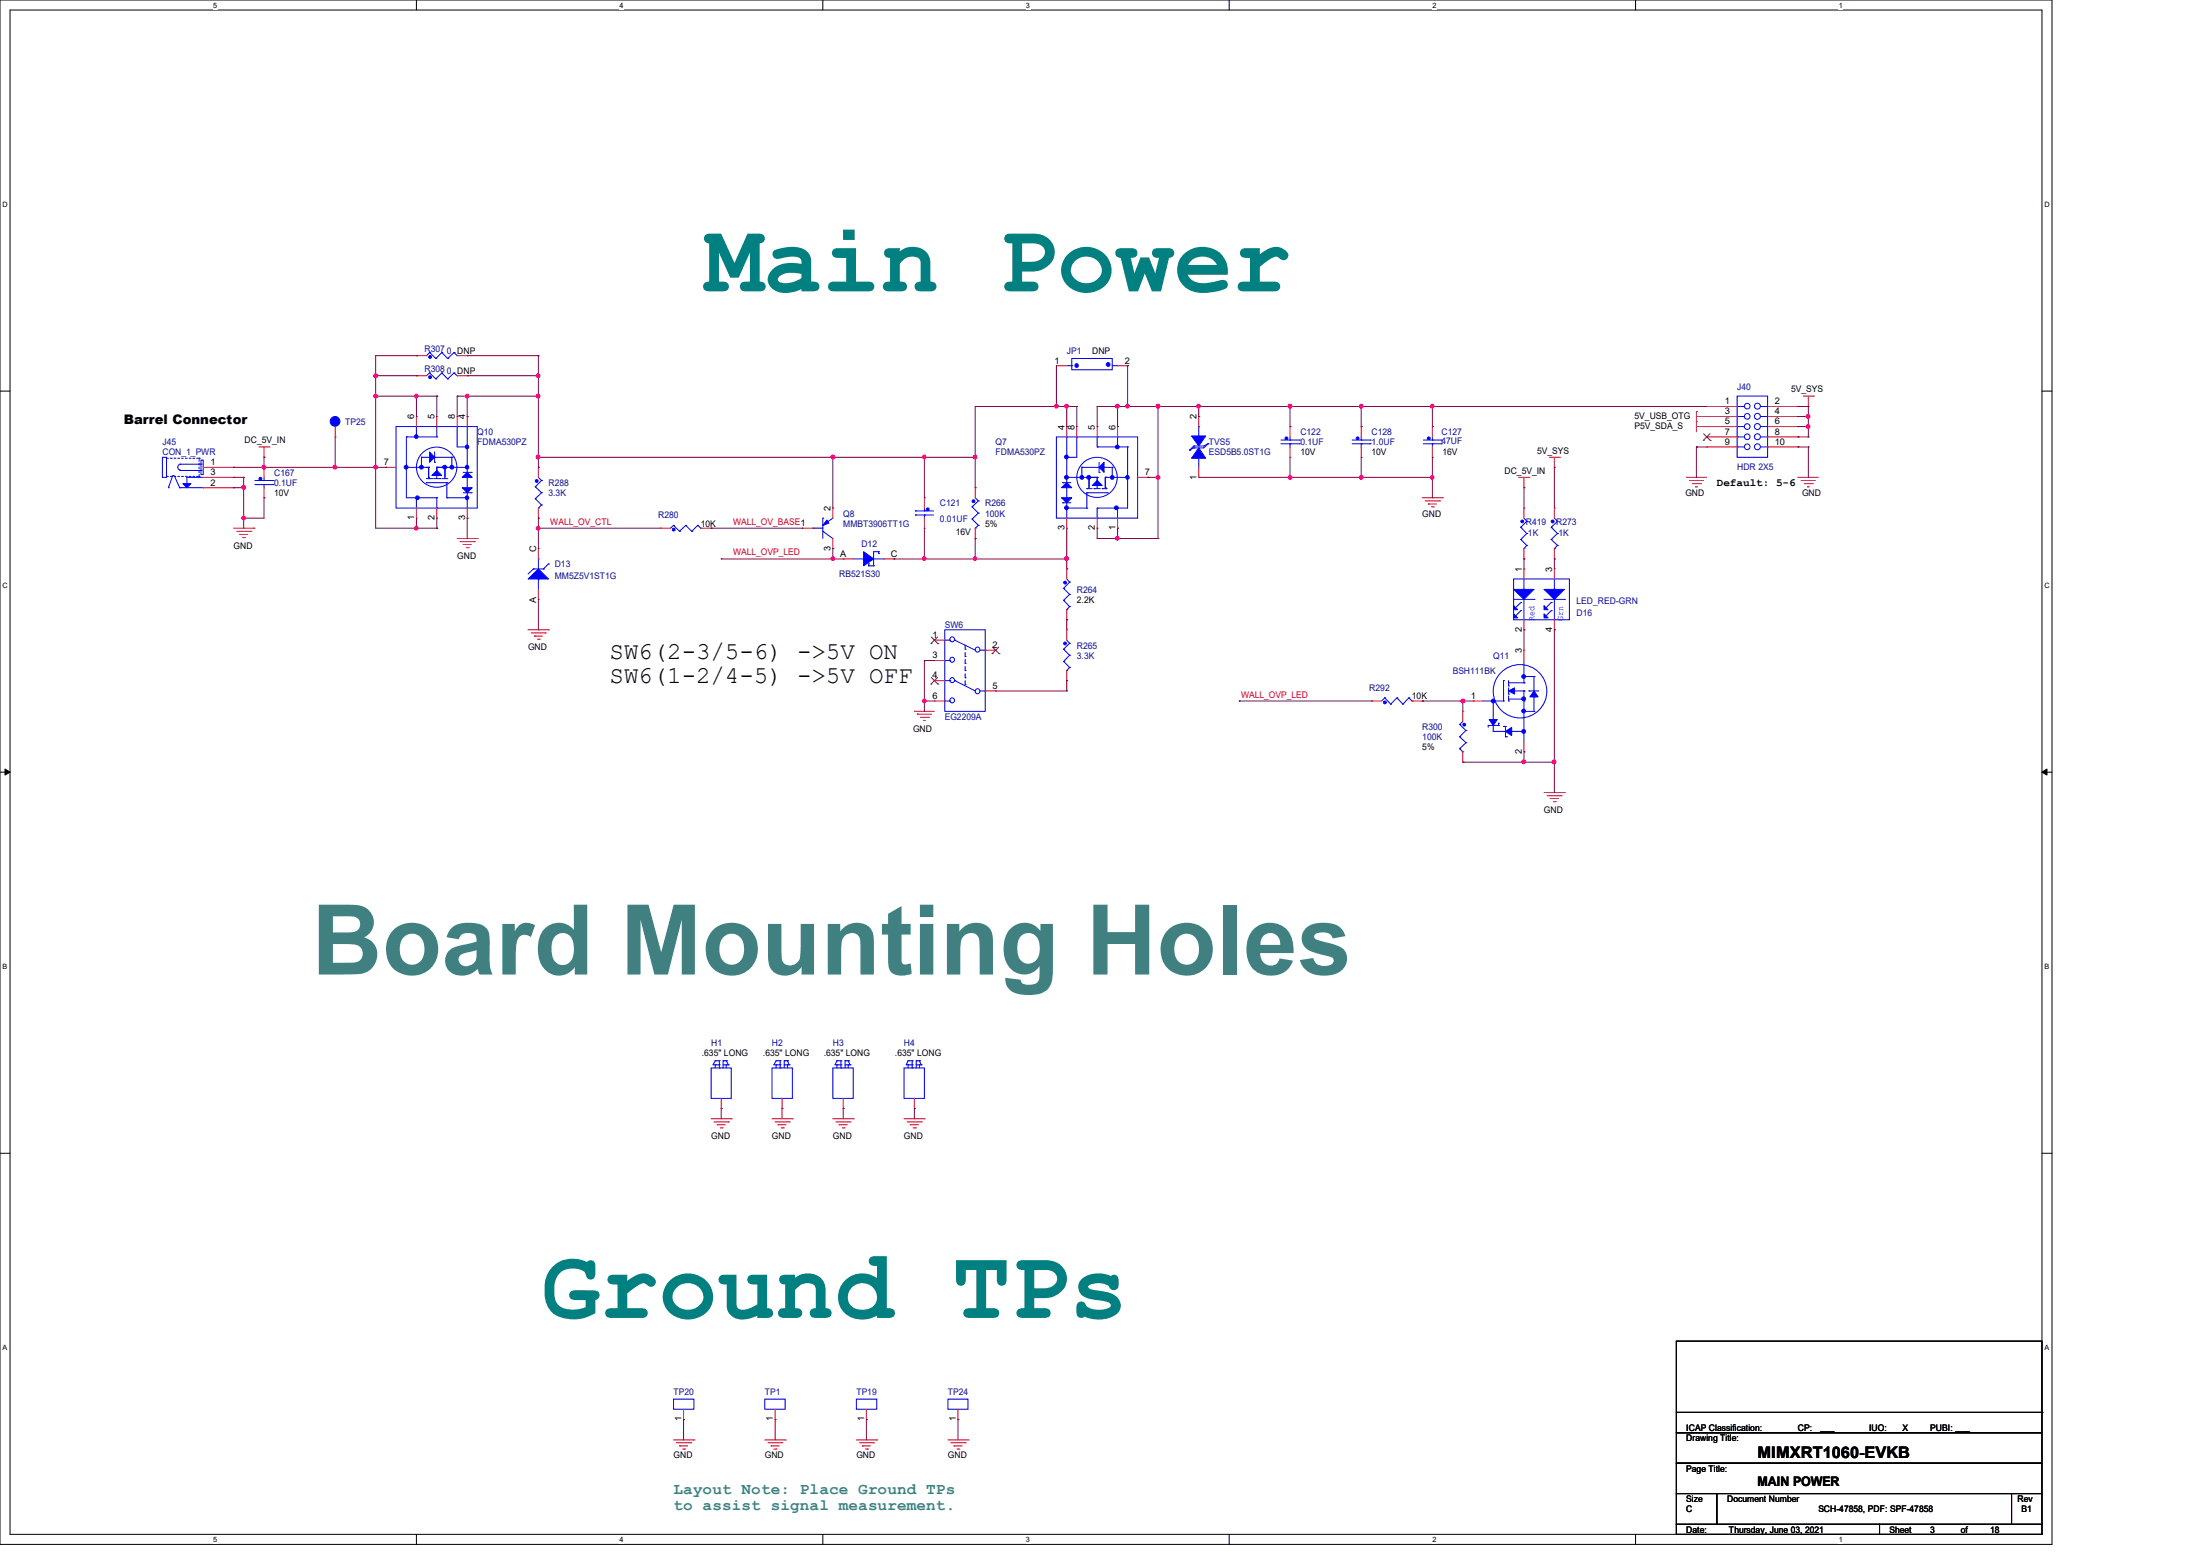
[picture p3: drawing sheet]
<svg xmlns="http://www.w3.org/2000/svg" width="297mm" height="210mm" viewBox="0 0 297 210" stroke-linecap="round" stroke-linejoin="round" font-family="sans-serif">
<path d="M0 0h277v208.4h-277zM1.4 1.4h274.3v205.7h-274.3z" fill="none" stroke="#000" stroke-width=".14"/>
<g fill="#fff">
<path d="M28.8 .1h.5v1.1h-.5z"/>
<path d="M28.8 207.2h.5v1.1h-.5z"/>
</g>
<path d="M56.2 0v1.4M56.2 207.1v1.3" fill="none" stroke="#000" stroke-width=".14"/>
<g fill="#fff">
<path d="M83.7 .1h.5v1.1h-.5z"/>
<path d="M83.7 207.2h.5v1.1h-.5z"/>
</g>
<path d="M111.1 0v1.4M111.1 207.1v1.3" fill="none" stroke="#000" stroke-width=".14"/>
<g fill="#fff">
<path d="M138.5 .1h.6v1.1h-.6z"/>
<path d="M138.5 207.2h.6v1.1h-.6z"/>
</g>
<path d="M165.9 0v1.4M165.9 207.1v1.3" fill="none" stroke="#000" stroke-width=".14"/>
<g fill="#fff">
<path d="M193.4 .1h.5v1.1h-.5z"/>
<path d="M193.4 207.2h.5v1.1h-.5z"/>
</g>
<path d="M220.8 0v1.4M220.8 207.1v1.3" fill="none" stroke="#000" stroke-width=".14"/>
<g fill="#fff">
<path d="M248.2 .1h.6v1.1h-.6z"/>
<path d="M248.2 207.2h.6v1.1h-.6z"/>
<path d="M.3 27.1h.8v1.1h-.8z"/>
<path d="M276 27.1h.7v1.1h-.7z"/>
<path d="M.3 78.5h.8v1.1h-.8z"/>
<path d="M276 78.5h.7v1.1h-.7z"/>
</g>
<path d="M0 52.8h1.4M275.7 52.8h1.3" fill="none" stroke="#000" stroke-width=".14"/>
<g fill="#fff">
<path d="M.3 129.9h.7v1.1h-.7z"/>
<path d="M276 129.9h.6v1.1h-.6z"/>
</g>
<path d="M0 104.2h1.4M275.7 104.2h1.3" fill="none" stroke="#000" stroke-width=".14"/>
<path d="M.7 103.8l.7 .4-.7 .4zM275.7 104.2l.7-.4v.8z" fill="#000" stroke="#000" stroke-width=".14"/>
<g fill="#fff">
<path d="M.3 181.4h.7v1.1h-.7z"/>
<path d="M276 181.4h.6v1.1h-.6z"/>
</g>
<path d="M0 155.7h1.4M275.7 155.7h1.3M226.3 193.4h49.4v4.1h-49.4zM226.3 197.5h49.4v4.1h-49.4zM226.3 181h49.4v12.4h-49.4zM226.3 190.6h49.4M275.7 190.6h.1M226.3 201.6h5.5v4.1h-5.5zM226.3 205.7h27.4v1.4h-27.4zM231.8 201.6h39.8v4.1h-39.8zM253.7 205.7h22v1.4h-22zM271.6 201.6h4.1v4.1h-4.1z" fill="none" stroke="#000" stroke-width=".14"/>
<g fill="none" stroke="#f00" stroke-width=".14">
<path d="M45.3 59h.1M45.3 57.6v1.4M56.2 50.7h.1M56.2 48h.1M56.2 56.2h.1M56.2 50.7h1.4M56.2 48h1.4M56.2 56.2v1.4M59 56.2h.1M59 56.2v1.4M61.7 56.2h.1M61.7 50.7h1.4"/>
<path d="M61.7 48h1.4M61.7 56.2v1.4M63.1 50.7h.1M63.1 48h.1M63.1 56.2h.1M63.1 56.2v1.4M142.6 49.4h.1M142.6 49.4h1.4M144 57.6h.1M144 57.6v1.4M145.4 57.6h.1M145.4 57.6v1.4"/>
<path d="M148.1 57.6h.1M148.1 57.6v1.4M150.9 57.6h.1M150.9 57.6v1.4M150.9 49.4h1.3M152.2 49.4h.1M161.8 56.2h.1M161.8 56.2v1.4M174.2 57.6h.1M174.2 57.6v1.4M183.8 57.6h.1M183.8 57.6v1.4"/>
<path d="M193.4 57.6h.1M193.4 57.6v1.4M229 55.5h.1M229 56.9h.1M229 56.2h5.5M229 55.5v2.8M229 57.6h5.5M230.4 56.2h.1M230.4 57.6h.1M230.4 54.9h.1M230.4 59h.1M230.4 54.9h4.1"/>
<path d="M230.4 59h4.1M238.6 56.2h4.1M238.6 57.6h4.1M238.6 54.9h4.1M238.6 59h4.1M242.7 54.9h.1M242.7 56.2h.1M242.7 57.6h.1M242.7 59h.1M243.5 53.5h1.3M244.1 54.9h.1M244.1 53.5v1.4"/>
<path d="M244.8 53.5h.1M27.4 64.4h4.1M27.4 63.1h4.1M27.4 65.8h4.1M31.5 65.8h.1M31.5 64.4h.1M31.5 63.1h.1M31.5 71.3h2.8M32 71.7h1.9M32.3 72.1h.1M32.3 72.1h1.1M32.8 72.6h.2"/>
<path d="M33 72.6h.1M33.9 71.7h.1M34.3 71.3h.1M35 60.3h1.3M35.6 61.7h.1M35.6 63.1h.1M35.6 67.2h.1M35.6 60.3v1.4M35.6 63.1v1.3M35.6 65.8v1.4M36.3 60.3h.1M52.1 63.1h.1"/>
<path d="M52.1 63.1h1.4M56.2 69.9h.1M56.2 68.6v1.3M59 69.9h.1M59 68.6v1.3M61.7 72.7h2.7M62.1 73.1h2M62.5 73.5h.1M62.5 73.5h1.1M62.9 73.9h.3M63.1 69.9h.1M63.1 68.6v1.3"/>
<path d="M63.2 73.9h.1M64.1 73.1h.1M64.4 72.7h.1M72.7 74h.1M72.7 63.1h.1M72.7 69.9h.1M72.7 63.1v1.3M72.7 68.6v1.3M72.7 74v1.4M72.7 79.5v1.4M89.2 71.3h.1M89.2 71.3h1.3"/>
<path d="M94.6 71.3h1.4M96 71.3h.1M108.3 71.3h.1M108.3 71.3h1.4M112.4 68.6h.1M112.4 74h.1M112.4 68.6v1.3M112.4 72.7v1.3M113.8 75.4h.1M113.8 75.4h1.4M119.3 75.4h1.4M120.7 75.4h.1"/>
<path d="M124.8 67.2h.1M124.8 71.3h.1M124.8 67.2v1.4M124.8 69.9v1.4M131.7 65.8h.1M131.7 72.7h.1M131.7 65.8v1.4M131.7 71.3v1.4M144 71.3h.1M144 76.8h.1M144 69.9v1.4M144 76.8v1.3"/>
<path d="M148.1 71.3h.1M148.1 69.9v1.4M150.9 71.3h.1M150.9 69.9v1.4M153.6 64.4h1.4M155 64.4h.1M161.8 64.4h.1M161.8 63.1v1.3M174.2 61.7h.1M174.2 60.3v1.4M183.8 61.7h.1M183.8 60.3v1.4"/>
<path d="M192 67.2h2.7M192.4 67.6h2M192.8 68h.1M192.8 68h1.1M193.3 68.4h.2M193.4 61.7h.1M193.4 60.3v1.4M193.5 68.4h.1M194.4 67.6h.1M194.7 67.2h.1M205 64.4h1.4M205.7 65.8h.1"/>
<path d="M205.7 68.6h.1M205.7 75.4h.1M205.7 76.8h.1M205.7 64.4v1.4M205.7 68.6v1.3M205.7 74v1.4M205.7 76.8v1.3M206.4 64.4h.1M209.2 61.7h1.3M209.8 63.1h.1M209.8 68.6h.1M209.8 75.4h.1"/>
<path d="M209.8 76.8h.1M209.8 61.7v1.4M209.8 68.6v1.3M209.8 74v1.4M209.8 76.8v1.3M210.5 61.7h.1M227.7 64.4h.1M227.7 64.4h2.7M228.1 64.9h.1M228.1 64.9h1.9M228.5 65.3h1.1M228.9 65.7h.1"/>
<path d="M228.9 65.7h.3M229.6 65.3h.1M230.4 60.3h.1M230.4 60.3h4.1M238.6 60.3h4.1M242.7 64.4h.1M242.7 60.3h.1M242.7 64.4h2.8M243.2 64.9h.1M243.2 64.9h1.9M243.6 65.3h1.1M244 65.7h.1"/>
<path d="M244 65.7h.3M244.7 65.3h.1M71.3 85h2.7M71.7 85.4h1.9M72.1 85.9h.1M72.1 85.9h1.1M72.6 86.3h.2M72.7 80.9h.1M72.8 86.3h.1M73.6 85.4h.1M74 85h.1M123.4 96h.1"/>
<path d="M123.4 96h2.8M123.8 96.4h.1M123.8 96.4h2M124.2 96.8h1.1M124.7 97.2h.1M124.7 97.2h.2M125.3 96.8h.1M126.2 86.4h.1M126.2 89.2h.1M126.2 91.9h.1M126.2 94.6h.1M126.2 94.6h1.4"/>
<path d="M126.2 86.4h1.4M126.2 89.2h1.4M126.2 91.9h1.4M133 87.8h1.4M133 93.3h1.4M134.4 87.8h.1M134.4 93.3h.1M144 85h.1M144 91.9h.1M144 83.7h.1M144 82.3v1.4M144 85v1.4"/>
<path d="M144 90.5v1.4M185.2 94.6h.1M185.2 94.6h1.3M190.6 94.6h1.4M192 94.6h.1M197.5 96h.1M197.5 96v1.4M198.9 94.6h.1M198.9 94.6h1.3M205.7 87.8h.1M205.7 85h.1M205.7 83.7v1.3"/>
<path d="M205.7 87.8v1.4M209.8 85h.1M209.8 83.7v1.3M197.5 102.9h.1M197.5 101.5v1.4M205.7 101.5h.1M205.7 100.1v1.4M208.4 107h2.8M208.9 107.4h1.9M209.3 107.8h.1M209.3 107.8h1.1M209.7 108.2h.3"/>
<path d="M210 108.2h.1M210.8 107.4h.1M211.2 107h.1M96 151h2.7M96.4 151.4h1.9M96.8 151.8h.1M96.8 151.8h1.1M97.2 152.2h.3M97.4 149.6h.1M97.4 148.3v1.3M97.5 152.2h.1M98.3 151.4h.1"/>
<path d="M98.7 151h.1M104.2 151h2.8M104.6 151.4h2M105 151.8h.1M105 151.8h1.1M105.5 152.2h.2M105.6 149.6h.1M105.6 148.3v1.3M105.7 152.2h.1M106.6 151.4h.1M107 151h.1M112.4 151h2.8"/>
<path d="M112.9 151.4h1.9M113.3 151.8h.1M113.3 151.8h1.1M113.7 152.2h.3M113.8 149.6h.1M113.8 148.3v1.3M114 152.2h.1M114.8 151.4h.1M115.2 151h.1M122 151h2.8M122.5 151.4h1.9M122.9 151.8h.1"/>
<path d="M122.9 151.8h1.1M123.3 152.2h.3M123.4 149.6h.1M123.4 148.3v1.3M123.6 152.2h.1M124.4 151.4h.1M124.8 151h.1M90.9 194.4h2.8M91.3 194.7h2M91.7 195.2h.1M91.7 195.2h1.1M92.2 195.6h.2"/>
<path d="M92.3 191.6h.1M92.3 190.2v1.4M92.4 195.6h.1M93.3 194.7h.1M93.7 194.4h.1M103.3 194.4h2.7M103.7 194.7h1.9M104.1 195.2h.1M104.1 195.2h1.1M104.5 195.6h.3M104.6 191.6h.1M104.6 190.2v1.4"/>
<path d="M104.8 195.6h.1M105.6 194.7h.1M106 194.4h.1M115.6 194.4h2.8M116 194.7h1.9M116.4 195.2h.1M116.4 195.2h1.1M116.8 195.6h.3M117 191.6h.1M117 190.2v1.4M117.1 195.6h.1M117.9 194.7h.1"/>
<path d="M118.4 194.4h.1M128 194.4h2.7M128.4 194.7h1.9M128.8 195.2h.1M128.8 195.2h1.1M129.2 195.6h.3M129.3 191.6h.1M129.3 190.2v1.4M129.5 195.6h.1M130.3 194.7h.1M130.7 194.4h.1"/>
</g>
<g fill="none" stroke="#00f" stroke-width=".14">
<path d="M53.5 57.6h10.9v11h-10.9zM54.9 59h.1M54.9 59v8.2h4.1M54.9 59h4.1M56.2 57.6h.1M56.2 57.6v1.4M58 50.3h.1M58 47.6h.1M58 50.3l-.4 .4M58 50.3l.8 .8M58 47.6l-.4 .4M58 47.6l.8 .8"/>
<path d="M58.8 51.1h.1M58.8 48.4h.1M59 59h.1M59 57.6h.1M59 57.6v1.4M59.6 50.3h.1M59.6 47.6h.1M59.6 50.3l-.8 .8M59.6 50.3l.9 .8M59.6 47.6l-.8 .8M59.6 47.6l.9 .8M60.5 51.1h.1"/>
<path d="M60.5 48.4h.1M61.3 50.3h.1M61.3 47.6h.1M61.3 50.3l-.8 .8M61.3 50.3l.4 .4M61.3 47.6l-.8 .8M61.3 47.6l.4 .4M61.7 50.7h.1M61.7 48h.1M61.7 57.6h.1M61.7 57.6v2.7h1.4M63.1 57.6h.1"/>
<path d="M63.1 57.6v11M142.6 59h11v10.9h-11zM144 59h.1M144 59v10.9M144 49.4h.7M144.7 48.4h5.5v1.5h-5.5zM144.7 49.4h.1M145.4 59h.1M145.4 59v2.7h-1.4M148.1 59h.1M148.1 59v1.3M150.2 49.4h.7"/>
<path d="M150.9 59h.1M150.9 49.4h.1M150.9 59v1.3M161.8 57.6h.1M161.8 57.6v1.4M163.1 59.9h.1M163.1 59.9l-.6 .3h-1.3M163.1 59.9l-.6 .6h-1.3M172.9 59.9h2.5M172.9 59.4h2.5M174.2 59.9h.1M174.2 59.4h.1"/>
<path d="M174.2 59v.4M174.2 59.9v.4M175.4 59.9h.1M175.4 59.4h.1M182.5 59.9h2.5M182.5 59.4h2.5M183.8 59.9h.1M183.8 59.4h.1M183.8 59v.4M183.8 59.9v.4M185 59.9h.1M185 59.4h.1"/>
<path d="M192.2 59.9h2.4M192.2 59.4h2.4M193.4 59.9h.1M193.4 59.4h.1M193.4 59v.4M193.4 59.9v.4M194.6 59.9h.1M194.6 59.4h.1M234.5 53.5h4.1v8.2h-4.1zM234.5 54.9h.1M234.5 56.2h.1M234.5 57.6h.1"/>
<path d="M234.5 59h.1M234.5 59h1M234.5 54.9h1M234.5 56.2h1M234.5 57.6h1M237.7 59h.9M237.7 54.9h.9M237.7 56.2h.9M237.7 57.6h.9M238.6 56.2h.1M238.6 54.9h.1M238.6 57.6h.1"/>
<path d="M238.6 59h.1M21.9 61.7h.6v2.7h-.6zM22.7 65.8h.1M23.5 64.3v-.1h-.2l-.6 1.6M23.6 64.3l.7 1.5M24.3 65.8h.1M24.3 65.8h3.1M24.3 63.5h2.8M24.3 62.7h2.8M24.4 62.7a.4 .4 0 0 0-.4 .4 .4 .4 0 0 0 .4 .4M25.2 65.3h.1M27.1 62.1h.3v2h-.3z"/>
<path d="M27.1 63.5h.1M27.1 62.7h.1M27.4 65.8h.1M27.4 64.4h.1M27.4 64.4h-2.2v.9M34.4 65.4h2.5M34.4 64.9h2.5M35.6 65.4h.1M35.6 64.9h.1M35.6 64.4v.5M35.6 65.4v.4M36.9 65.4h.1"/>
<path d="M36.9 64.9h.1M54.9 63.1h.1M54.9 63.1h3M56.2 67.2h.1M56.2 67.2v1.4M56.9 61.7h.1M56.9 61.7h4.1M56.9 61.7v1.4M57.6 65.2h.1M57.6 65.2h2.7M57.6 64.6h.7M57.9 63.1h.1"/>
<path d="M57.9 64.4h.1M57.9 64.6h.1M57.9 63.1v1.5M58.3 64.6h.1M58.5 64.6h.9M58.7 62.4h.1M58.7 61.7h.1M58.7 61v1.4M59 63.1h.1M59 67.2h.1M59 68.6h.1M59 63.1h4.1"/>
<path d="M59 63.1v1.5M59 67.2v1.4M59.4 64.6h.1M59.6 64.6h.7M60.1 63.2h.1M60.1 63.1h.1M60.1 63.1v1.5M60.3 63.1h.1M60.3 64.6h.1M60.3 65.2h.1M60.3 67.2h.1M60.3 65.2v2"/>
<path d="M60.3 67.2h2.8M61 61.7h.1M61 61.7v1.4M62.5 66.5h1.1M62.5 63.8h1.1M63.1 63.1h.1M63.1 67.2h.1M63.1 60.3h.1M63.6 66.5h.1M63.6 63.8h.1M72 76.8h.1M72 76.8h1.4"/>
<path d="M72 76.8l-.7 .7M72.3 65.7h.1M72.3 67.3h.1M72.3 65.7l.8 .8M72.3 67.3l.8 .9M72.7 78.1h.1M72.7 75.4h.1M72.7 68.6h.1M72.7 75.4v1.4M72.7 78.1v1.4M72.7 64.4l.4 .5M73.1 64.9h.1"/>
<path d="M73.1 66.5h.1M73.1 68.2h.1M73.1 64.9l-.8 .8M73.1 66.5l-.8 .8M73.1 68.2l-.4 .4M73.4 76.8h.1M74 76.1h.1M74 76.1l-.6 .7M90.9 70.9h.1M90.9 70.9l-.4 .4M90.9 70.9l.8 .8M91.7 71.7h.1"/>
<path d="M92.6 70.9h.1M92.6 70.9l-.9 .8M92.6 70.9l.8 .8M93.4 71.7h.1M94.2 70.9h.1M94.2 70.9l-.8 .8M94.2 70.9l.4 .4M94.6 71.3h.1M109.7 71.3h.1M109.7 71.3h1.4M111.1 71.7h.1M111.1 70.9h.1"/>
<path d="M111.1 69.9h.1M111.1 71.7l1.3 1M111.1 69.9v2.8M112.4 69.9l-1.3 1M115.2 75.4h1.4M116.6 75.4h.1M117.3 76.4h.1M117.3 76.1h.1M117.3 76.4h.6M117.3 76.1v.3M117.9 76.4h.1M117.9 75.4h1.4"/>
<path d="M118.6 74.5h.1M118.6 74.7h.1M118.6 74.5h-.7v1.9M118.6 74.5v.2M119.3 75.4h.1M123.6 69.5h.1M123.6 69h.1M123.6 69.5h2.4M123.6 69h2.4M124.8 69.5h.1M124.8 69h.1M124.8 68.6v.4"/>
<path d="M124.8 69.5v.4M131.2 68.4h.1M131.2 70.1h.1M131.2 68.4l.9 .9M131.2 70.1l.9 .8M131.7 71.3h.1M131.7 67.2l.4 .4M132.1 67.6h.1M132.1 69.3h.1M132.1 70.9h.1M132.1 67.6l-.9 .8M132.1 69.3l-.9 .8"/>
<path d="M132.1 70.9l-.4 .4M143.5 67.9h.1M143.5 65.2h.1M143.5 67.9h1.1M143.5 65.2h1.1M143.6 79.4h.1M143.6 79.4l.8 .8M144 64.4h.1M144 68.6h.1M144 61.7h.1M144 64.4h4.1M144 68.6h2.7"/>
<path d="M144 78.1l.4 .5M144.4 78.6h.1M144.4 78.6l-.8 .8M146 63.1h.1M146 63.1h4.2M146 63.1v1.3M146.7 64.4h.1M146.7 66h.1M146.7 66.5h.1M146.7 68.6h.1M146.7 66h.7M146.7 66.5v2.1"/>
<path d="M146.7 66.5h2.8M147 64.6h.1M147 64.4h.1M147 64.4v1.6M147.7 66h.1M147.7 66h.8M148.1 64.4h.1M148.1 68.6h.1M148.1 69.9h.1M148.1 60.3h.1M148.1 64.4v1.6M148.1 68.6v1.3"/>
<path d="M148.1 60.3h4.1M148.4 63.8h.1M148.4 63.1h.1M148.4 62.4v1.4M148.8 66h.1M148.8 66h.7M149.2 64.4h.1M149.2 65.8h.1M149.2 66h.1M149.2 64.4h3M149.2 64.4v1.6M149.5 66.5h.1"/>
<path d="M150.2 63.1h.1M150.2 63.1v1.3M150.9 68.6h.1M150.9 68.6v1.3M152.2 64.4h.1M152.2 60.3h.1M152.2 60.3v8.3h-4.1M160.6 60.7h.1M161.2 60.2h.1M161.2 60.5h.1M161.2 60.2l-.6 .5M161.2 60.5l-.6 .2"/>
<path d="M161.8 61.7h.1M161.8 61.7v1.4M204.3 78.1h7.6v5.6h-7.6zM205.3 71.2h.1M205.3 72.8h.1M205.3 71.2l.8 .8M205.3 72.8l.8 .8M205.7 74h.1M205.7 79.5h.1M205.7 78.1v1.4M205.7 69.9l.4 .5M206.1 70.4h.1"/>
<path d="M206.1 72h.1M206.1 73.6h.1M206.1 70.4l-.8 .8M206.1 72l-.8 .8M206.1 73.6l-.4 .4M209.4 71.2h.1M209.4 72.8h.1M209.4 71.2l.9 .8M209.4 72.8l.9 .8M209.8 74h.1M209.8 79.5h.1M209.8 69.9l.5 .5"/>
<path d="M209.8 78.1v1.4M210.3 70.4h.1M210.3 72h.1M210.3 73.6h.1M210.3 70.4l-.9 .8M210.3 72l-.9 .8M210.3 73.6l-.5 .4M234.5 60.3h.1M234.5 60.3h1M237.7 60.3h.9M238.6 60.3h.1M127.6 85h5.4v11h-5.4z"/>
<path d="M127.6 94.6h.6M127.6 86.4h.6M127.6 89.2h.6M127.6 91.9h.6M128.2 86.4h.1M128.2 89.2h.1M128.2 91.9h.1M128.2 94.6h.1M128.9 86.4h.1M128.9 91.9h.1M128.9 86.4l2.8 1.4M128.9 91.9l2.8 1.4"/>
<path d="M130.3 87.6h.1M130.3 88.6h.1M130.3 89.5h.1M130.3 90.5h.1M130.3 91.5h.1M130.3 92.4h.1M130.3 87.1v.5M130.3 88.1v.5M130.3 89v.5M130.3 90v.5M130.3 90.9v.6M130.3 91.9v.5"/>
<path d="M132.3 93.3h.7M132.3 87.8h.7M133 87.8h.1M133 93.3h.1M143.6 87.6h.1M143.6 89.3h.1M143.6 81h.1M143.6 87.6l.8 .8M143.6 89.3l.8 .8M143.6 81l.8 .9M144 90.5h.1M144 82.3h.1"/>
<path d="M144 86.4l.4 .4M144.4 86.8h.1M144.4 88.4h.1M144.4 90.1h.1M144.4 80.2h.1M144.4 81.9h.1M144.4 86.8l-.8 .8M144.4 88.4l-.8 .9M144.4 90.1l-.4 .4M144.4 80.2l-.8 .8M144.4 81.9l-.4 .4M186.9 94.2h.1"/>
<path d="M186.9 94.2l-.4 .4M186.9 94.2l.8 .8M187.7 95h.1M188.6 94.2h.1M188.6 94.2l-.9 .8M188.6 94.2l.8 .8M189.4 95h.1M190.2 94.2h.1M190.2 94.2l.4 .4M190.2 94.2l-.8 .8M190.6 94.6h.1M197.1 97.8h.1"/>
<path d="M197.1 99.4h.1M197.1 97.8l.8 .8M197.1 99.4l.8 .8M197.5 97.4l-.4 .4M197.9 98.6h.1M197.9 98.6l-.8 .8M200.2 94.6h2.8M200.9 97.9h.1M200.9 97.9h1.4M200.9 97.9v.3M201.6 94.6h.1M201.6 98.7h.1"/>
<path d="M201.6 97.4h.1M201.6 94.6v2.5M201.6 97.4v1.3M201.6 98.7h4.1M202.3 97.9h.1M202.3 97.6h.1M202.3 97.6v.3M203 94.6h.1M203 91.9h.1M203 98h.1M203 91.9v2.7M203 98h.2"/>
<path d="M203.2 98h.1M203.2 99.4h.1M203.2 98v1.4M203.2 99.4h.3M203.7 92.6h.1M203.7 93.7h.1M203.7 94.6h.1M203.7 94.4h1.7M203.7 92.2h2M203.7 91.9v.7M203.7 92.8v.9M203.7 93.9v.7"/>
<path d="M204.3 80.9h2.8M204.5 93.3h1.2M205.3 81.3h.1M205.3 82.4h.1M205.3 81.3l-.7 .7M205.3 82.4l-.7 .7M205.4 94.4h.1M205.7 93.3h.1M205.7 92.2h.1M205.7 94.6h.1M205.7 83.7h.1M205.7 80.9v2.8"/>
<path d="M205.7 89.2v3M205.7 93.3v.8M205.7 94.6v5.5M205.7 91.3h1.4M205.7 96h1.4M206.4 93.3h.1M206.4 93.3h1.4M207.1 91.3h.1M207.1 94.1h.1M207.1 96h.1M207.1 80.9h.1M207.1 91.3v2"/>
<path d="M207.1 94.1v1.9M208.4 80.9h2.8M209.4 82.4h.1M209.4 81.3h.1M209.4 82.4l-.7 .7M209.4 81.3l-.7 .7M209.8 83.7h.1M209.8 80.9v2.8M211.2 80.9h.1M197.1 101h.1M197.1 101l.4 .5M197.5 101.5h.1"/>
<path d="M197.9 100.2h.1M197.9 100.2l-.8 .8M96 144.1h2.7v4.2h-2.7zM96.6 143.2h.1M96.6 143.7h.1M96.6 143.2h.5M96.6 143.2l-.3 .5h.8M96.6 143.7v.4M97.1 143.2h.1M97.1 144.1h.1M97.1 143.7h.1M97.1 143.2v.9"/>
<path d="M97.6 143.2h.1M97.6 143.2h.4M97.6 143.7h.7M97.6 143.2v.9M98 143.7h.1M98 143.2h.1M98 143.7v.4M98 143.2l.3 .5M98.3 143.7h.1M104.2 144.1h2.8v4.2h-2.8zM104.8 143.2h.1M104.8 143.7h.1"/>
<path d="M104.8 143.2l-.3 .5h.8M104.8 143.2h.5M104.8 143.7v.4M105.3 143.2h.1M105.3 144.1h.1M105.3 143.7h.1M105.3 143.2v.9M105.9 143.2h.1M105.9 143.2h.4M105.9 143.2v.9M105.9 143.7h.7M106.3 143.7h.1"/>
<path d="M106.3 143.2h.1M106.3 143.7v.4M106.3 143.2l.3 .5M106.6 143.7h.1M112.4 144.1h2.8v4.2h-2.8zM113 143.2h.1M113 143.7h.1M113 143.2h.5M113 143.2l-.3 .5h.8M113 143.7v.4M113.5 143.2h.1M113.5 144.1h.1"/>
<path d="M113.5 143.7h.1M113.5 143.2v.9M114.1 143.2h.1M114.1 143.2h.4M114.1 143.7h.7M114.1 143.2v.9M114.5 143.7h.1M114.5 143.2h.1M114.5 143.7v.4M114.5 143.2l.3 .5M114.8 143.7h.1M122 144.1h2.8v4.2h-2.8z"/>
<path d="M122.6 143.2h.1M122.6 143.7h.1M122.6 143.2h.5M122.6 143.2l-.3 .5h.8M122.6 143.7v.4M123.1 143.2h.1M123.1 144.1h.1M123.1 143.7h.1M123.1 143.2v.9M123.7 143.2h.1M123.7 143.2h.4M123.7 143.7h.7"/>
<path d="M123.7 143.2v.9M124.1 143.7h.1M124.1 143.2h.1M124.1 143.7v.4M124.1 143.2l.3 .5M124.4 143.7h.1M90.9 188.8h2.8v1.4h-2.8zM103.3 188.8h2.7v1.4h-2.7zM115.6 188.8h2.8v1.4h-2.8zM128 188.8h2.7v1.4h-2.7z"/>
<circle cx="235.9" cy="54.8" r=".38"/>
<circle cx="235.9" cy="56.2" r=".38"/>
<circle cx="235.9" cy="58.9" r=".38"/>
<circle cx="235.9" cy="57.6" r=".38"/>
<circle cx="237.3" cy="56.2" r=".4"/>
<circle cx="237.3" cy="54.8" r=".4"/>
<circle cx="237.3" cy="58.9" r=".4"/>
<circle cx="237.3" cy="57.6" r=".4"/>
<circle cx="59" cy="63.1" r="2.72"/>
<circle cx="148.1" cy="64.4" r="2.72"/>
<circle cx="235.9" cy="60.3" r=".38"/>
<circle cx="237.3" cy="60.3" r=".4"/>
<circle cx="128.5" cy="91.8" r=".33"/>
<circle cx="128.5" cy="86.3" r=".33"/>
<circle cx="128.5" cy="94.5" r=".33"/>
<circle cx="128.5" cy="89" r=".33"/>
<circle cx="132" cy="87.7" r=".33"/>
<circle cx="132" cy="93.3" r=".33"/>
<circle cx="205.2" cy="93.3" r="3.6"/>
</g>
<g fill="#00f" stroke="#00f" stroke-width=".14">
<path d="M203.7 93.3l.8-.5v.9z"/>
<path d="M207.1 93.3l.5 .8h-1.1z"/>
<path d="M201 97.1h1.1l-.5 .8z"/>
<path d="M203.2 98.7l.9-.5v1.1z"/>
<path d="M71.3 78.1l1.4-1.3 1.3 1.3z"/>
<path d="M149.1 62.4v1.4l-.7-.7z"/>
<path d="M147.4 65.5l.7-.6 .7 .6z"/>
<path d="M143.3 67.2h1.4l-.7 .7z"/>
<path d="M143.3 65.8l.7-.6 .7 .6z"/>
<path d="M58 61l.7 .7-.7 .7z"/>
<path d="M58.3 64.2l.7-.7 .6 .7z"/>
<path d="M62.4 65.8h1.4l-.7 .7z"/>
<path d="M62.4 64.4l.7-.6 .7 .6z"/>
<path d="M24.7 65.3h1.1l-.6 .5z"/>
<path d="M111.6 70.2l.3 .4-.8 .3z"/>
<path d="M204.3 79.5h2.8l-1.4 1.4z"/>
<path d="M204.3 81.7l.6 .6h-.6z"/>
<path d="M204.3 82.8l.6 .6h-.6z"/>
<path d="M208.4 79.5h2.8l-1.4 1.4z"/>
<path d="M208.4 82.8l.6 .6h-.6z"/>
<path d="M208.4 81.7l.6 .6h-.6z"/>
<path d="M116.6 74.5l1.3 .9-1.3 1z" fill-rule="evenodd"/>
<path d="M161.8 60.5l1 1.3h-1.9z" fill-rule="evenodd"/>
<path d="M160.9 58.8h1.9l-1 1.4z" fill-rule="evenodd"/>
<circle cx="205.7" cy="94.3" r=".25"/>
<circle cx="205.7" cy="91.3" r=".25"/>
<circle cx="205.7" cy="96" r=".25"/>
<circle cx="205.7" cy="98.7" r=".25"/>
<circle cx="201.6" cy="94.6" r=".25"/>
<circle cx="197.7" cy="97.8" r=".19"/>
<circle cx="205.5" cy="70.4" r=".19"/>
<circle cx="131.4" cy="67.6" r=".19"/>
<circle cx="58.1" cy="50.9" r=".19"/>
<circle cx="187" cy="94.8" r=".19"/>
<circle cx="58.1" cy="48.2" r=".19"/>
<circle cx="125.2" cy="68.7" r=".19"/>
<circle cx="146" cy="64.4" r=".25"/>
<circle cx="150.2" cy="64.4" r=".25"/>
<circle cx="147" cy="64.4" r=".25"/>
<circle cx="150.7" cy="68.5" r=".25"/>
<circle cx="150.8" cy="60.3" r=".25"/>
<circle cx="152.2" cy="64.4" r=".24"/>
<circle cx="144" cy="64.4" r=".25"/>
<circle cx="144" cy="68.5" r=".25"/>
<circle cx="144" cy="61.7" r=".25"/>
<circle cx="61" cy="63.1" r=".25"/>
<circle cx="56.9" cy="63.1" r=".25"/>
<circle cx="60" cy="63.1" r=".25"/>
<circle cx="56.3" cy="67.2" r=".25"/>
<circle cx="56.2" cy="58.9" r=".24"/>
<circle cx="54.8" cy="63.1" r=".25"/>
<circle cx="63" cy="63" r=".24"/>
<circle cx="63" cy="67.2" r=".24"/>
<circle cx="63" cy="60.3" r=".24"/>
<circle cx="143.8" cy="86.8" r=".19"/>
<circle cx="143.8" cy="78.6" r=".19"/>
<circle cx="72.5" cy="64.9" r=".19"/>
<circle cx="173.7" cy="59.2" r=".19"/>
<circle cx="192.9" cy="59.2" r=".19"/>
<circle cx="35.2" cy="64.6" r=".19"/>
<circle cx="45.2" cy="56.9" r=".66"/>
<circle cx="149.6" cy="49.2" r=".25"/>
<circle cx="145.3" cy="49.3" r=".24"/>
<circle cx="183.3" cy="59.2" r=".19"/>
<circle cx="209.6" cy="70.4" r=".19"/>
<circle cx="91" cy="71.5" r=".19"/>
</g>
<path d="M22.5 64.3h4.4M22.5 61.8h4.4M26.9 64.3h.1M26.9 61.8h.1M26.9 64.3v-2.5" fill="none" stroke="#00f" stroke-width=".14" stroke-dasharray=".3"/>
<g fill="none" stroke="#804000" stroke-width=".14">
<path d="M230 59.4h.1M230 58.5l.9 .9M230.8 58.5l-.8 .9M230.9 59.4h.1M125.7 86.9h.1M125.7 92.3h.1M125.7 86l.9 .9M125.7 91.4l.9 .9M126.6 86l-.9 .9M126.6 91.4l-.9 .9M126.6 86.9h.1M126.6 92.3h.1"/>
<path d="M133.9 88.2h.1M134 87.3l.9 .9M134.8 87.3l-.9 .9M134.9 88.2h.1"/>
</g>
<g fill="none" stroke="#800040" stroke-width=".14">
<path d="M45.3 59v4.1M50.7 50.7h.1M50.7 53.5h.1M50.7 50.7h5.5M50.7 53.5h8.3M56.2 48h.1M56.2 50.7h.1M56.2 53.5h.1M56.2 48h-5.5v23.3h8.3M56.2 53.5v2.7M59 53.5h.1M59 53.5v2.7"/>
<path d="M61.7 53.5h.1M61.7 53.5h11M61.7 53.5v2.7M63.1 53.5h.1M63.1 56.2h.1M63.1 53.5v2.7M63.1 48h9.6M63.1 50.7h9.6M72.7 48h.1M72.7 50.7h.1M72.7 53.5h.1M72.7 48v15.1"/>
<path d="M142.6 54.9h.1M142.6 49.4v5.5M144 54.9h.1M144 54.9v2.7M145.4 54.9h.1M145.4 54.9h-13.7v10.9M145.4 54.9v2.7M148.1 54.9h.1M148.1 54.9h82.3M148.1 54.9v2.7M150.9 54.9h.1M150.9 57.6h.1"/>
<path d="M150.9 54.9v2.7M152.2 54.9h.1M152.2 49.4h.1M152.2 49.4v5.5M156.3 54.9h.1M156.3 54.9v17.8M161.8 54.9h.1M161.8 56.2h.1M161.8 54.9v1.3M174.2 54.9h.1M174.2 57.6h.1M174.2 54.9v2.7"/>
<path d="M183.8 54.9h.1M183.8 57.6h.1M183.8 54.9v2.7M193.4 54.9h.1M193.4 57.6h.1M193.4 54.9v2.7M242.7 54.9h.1M242.7 56.2h.1M242.7 59h.1M242.7 57.6h.1M242.7 54.9h1.4v4.1M242.7 56.2h1.4"/>
<path d="M242.7 59h1.4M242.7 57.6h1.4M244.1 57.6h.1M244.1 59h.1M244.1 56.2h.1M31.5 63.1h.1M31.5 64.4h.1M31.5 65.8h.1M31.5 63.1h20.6M31.5 64.4h1.4M31.5 65.8h1.4M32.9 69.9h.1"/>
<path d="M32.9 64.4h.1M32.9 65.8h.1M32.9 64.4v6.9M35.6 67.2h.1M35.6 61.7h.1M35.6 63.1h.1M35.6 67.2v2.7h-2.7M35.6 61.7v1.4M45.3 63.1h.1M50.7 63.1h.1M52.1 63.1h.1M56.2 71.3h.1"/>
<path d="M56.2 69.9v1.4M59 71.3h.1M59 69.9v1.4M63.1 69.9h.1M63.1 69.9v2.8M72.7 71.3h.1M72.7 69.9h.1M72.7 61.7h.1M72.7 63.1h.1M72.7 71.3h16.5M72.7 69.9v4.1M72.7 61.7h59"/>
<path d="M96 71.3h.1M96 71.3h12.3M97.4 75.4h.1M97.4 75.4h16.4M112.4 75.4h.1M112.4 74h.1M112.4 61.7h.1M112.4 61.7v6.9M112.4 74v1.4M120.7 75.4h.1M120.7 75.4h23.3M124.8 75.4h.1"/>
<path d="M124.8 61.7h.1M124.8 61.7v5.5M124.8 71.3v4.1M131.7 61.7h.1M131.7 75.4h.1M131.7 72.7h.1M131.7 65.8h.1M131.7 72.7v2.7M144 75.4h.1M144 76.8h.1M144 71.3v5.5M148.1 72.7h.1"/>
<path d="M148.1 71.3v1.4M148.1 72.7h8.2M150.9 72.7h.1M150.9 71.3h.1M150.9 71.3v1.4M155 64.4h.1M155 64.4h1.3M156.3 72.7h.1M156.3 64.4h.1M161.8 64.4h31.6M174.2 64.4h.1M174.2 61.7v2.7"/>
<path d="M183.8 64.4h.1M183.8 61.7v2.7M193.4 64.4h.1M193.4 67.2h.1M193.4 61.7v5.5M205.7 75.4h.1M205.7 65.8h.1M205.7 65.8v2.8M205.7 75.4v1.4M209.8 75.4h.1M209.8 63.1h.1M209.8 63.1v5.5"/>
<path d="M209.8 75.4v1.4M229 60.3h.1M229 60.3v4.1M229 60.3h1.4M242.7 60.3h.1M242.7 60.3h1.4M244.1 60.3h.1M244.1 60.3v4.1M72.7 85h.1M72.7 80.9v4.1M124.8 89.2h.1M124.8 94.6h.1"/>
<path d="M124.8 94.6h1.4M124.8 89.2h1.4M124.8 89.2v6.8M134.4 93.3h9.6M144 83.7h.1M144 93.3h.1M144 91.9h.1M144 83.7v1.3M144 91.9v1.4M167.3 94.6h.1M167.3 94.6h17.9M192 94.6h.1"/>
<path d="M192 94.6h6.9M197.5 94.6h.1M197.5 94.6v1.4M205.7 85h.1M205.7 85v2.8M209.8 85h.1M209.8 85v22M197.5 102.9h.1M197.5 102.9h12.3M205.7 102.9h.1M205.7 101.5h.1M205.7 101.5v1.4"/>
<path d="M209.8 102.9h.1M97.4 149.6h.1M97.4 149.6v1.4M105.6 149.6h.1M105.6 149.6v1.4M113.8 149.6h.1M113.8 149.6v1.4M123.4 149.6h.1M123.4 149.6v1.4M92.3 191.6h.1M92.3 191.6v2.8M104.6 191.6h.1"/>
<path d="M104.6 191.6v2.8M117 191.6h.1M117 191.6v2.8M129.3 191.6h.1M129.3 191.6v2.8"/>
</g>
<g fill="#f0f" stroke="#f0f" stroke-width=".14">
<circle cx="197.5" cy="94.6" r=".25"/>
<circle cx="209.8" cy="102.8" r=".25"/>
<circle cx="72.6" cy="71.3" r=".25"/>
<circle cx="205.7" cy="102.8" r=".25"/>
<circle cx="32.9" cy="69.9" r=".25"/>
<circle cx="32.9" cy="65.8" r=".25"/>
<circle cx="244.1" cy="56.2" r=".25"/>
<circle cx="244.1" cy="57.6" r=".25"/>
<circle cx="124.8" cy="94.6" r=".24"/>
<circle cx="45.2" cy="63.1" r=".25"/>
<circle cx="35.6" cy="63" r=".24"/>
<circle cx="50.7" cy="63.1" r=".25"/>
<circle cx="56.2" cy="71.3" r=".24"/>
<circle cx="56.2" cy="53.5" r=".24"/>
<circle cx="50.7" cy="50.7" r=".25"/>
<circle cx="50.7" cy="53.5" r=".25"/>
<circle cx="72.6" cy="50.7" r=".25"/>
<circle cx="63" cy="53.5" r=".24"/>
<circle cx="72.6" cy="53.5" r=".25"/>
<circle cx="112.4" cy="75.4" r=".25"/>
<circle cx="124.8" cy="75.4" r=".24"/>
<circle cx="131.6" cy="75.4" r=".24"/>
<circle cx="144" cy="75.4" r=".25"/>
<circle cx="144" cy="54.8" r=".25"/>
<circle cx="142.6" cy="54.8" r=".25"/>
<circle cx="131.6" cy="61.7" r=".24"/>
<circle cx="112.4" cy="61.7" r=".25"/>
<circle cx="72.6" cy="61.7" r=".25"/>
<circle cx="124.8" cy="61.7" r=".24"/>
<circle cx="150.8" cy="54.8" r=".25"/>
<circle cx="152.2" cy="54.8" r=".24"/>
<circle cx="150.8" cy="72.6" r=".25"/>
<circle cx="156.3" cy="64.4" r=".25"/>
<circle cx="156.3" cy="54.8" r=".25"/>
<circle cx="161.8" cy="54.8" r=".25"/>
<circle cx="174.2" cy="54.8" r=".25"/>
<circle cx="183.8" cy="54.8" r=".25"/>
<circle cx="193.3" cy="64.4" r=".24"/>
<circle cx="174.2" cy="64.4" r=".25"/>
<circle cx="183.8" cy="64.4" r=".25"/>
<circle cx="193.3" cy="54.8" r=".24"/>
</g>
<g font-size="13.2" fill="#008080">
<text x="95.2" y="39.3">Main Power</text>
<text x="73.1" y="177.9">Ground TPs</text>
</g>
<text font-size="13.2" fill="#408080" x="42.1" y="131.5">Board Mounting Holes</text>
<g font-size="3.3">
<text x="82.3" y="88.9">SW6(2-3/5-6) -&gt;5V ON</text>
<text x="82.3" y="92.2">SW6(1-2/4-5) -&gt;5V OFF</text>
</g>
<text font-size="2.2" x="237.3" y="196.8">MIMXRT1060-EVKB</text>
<g font-size="2.2" fill="#408080">
<text x="90.9" y="201.6">Layout Note: Place Ground TPs</text>
<text x="90.9" y="203.8">to assist signal measurement.</text>
</g>
<g font-size="1.8">
<text x="16.7" y="57.2">Barrel Connector</text>
<text x="237.3" y="200.5">MAIN POWER</text>
</g>
<text font-size="1.5" x="231.8" y="65.7">Default: 5-6</text>
<g font-size="1.2" fill="#000080">
<text x="57.3" y="47.5">R307</text>
<text x="60.3" y="47.8">0 DNP</text>
<text x="144" y="47.8">JP1</text>
<text x="57.3" y="50.2">R308</text>
<text x="60.3" y="50.5">0 DNP</text>
<text x="234.5" y="52.7">J40</text>
<text x="46.6" y="57.4">TP25</text>
<text x="64.4" y="58.7">Q10</text>
<text x="175.6" y="58.7">C122</text>
<text x="185.2" y="58.7">C128</text>
<text x="194.6" y="58.7">C127</text>
<text x="194.6" y="60">47UF</text>
<text x="21.9" y="60.1">J45</text>
<text x="21.9" y="61.5">CON_1_PWR</text>
<text x="37" y="64.2">C167</text>
<text x="37" y="65.6">0.1UF</text>
<text x="64.4" y="60.1">FDMA530PZ</text>
<text x="74" y="65.6">R288</text>
<text x="134.4" y="60.1">Q7</text>
<text x="134.4" y="61.5">FDMA530PZ</text>
<text x="163.2" y="60.1">TVS5</text>
<text x="163.2" y="61.5">ESD5B5.0ST1G</text>
<text x="175.6" y="60.1">0.1UF</text>
<text x="185.2" y="60.1">1.0UF</text>
<text x="234.5" y="63.4">HDR 2X5</text>
<text x="74" y="67">3.3K</text>
<text x="88.9" y="70">R280</text>
<text x="113.8" y="69.7">Q8</text>
<text x="113.8" y="71.1">MMBT3906TT1G</text>
<text x="126.9" y="68.3">C121</text>
<text x="126.9" y="70.4">0.01UF</text>
<text x="133" y="68.3">R266</text>
<text x="133" y="69.7">100K</text>
<text x="206" y="70.8">R419</text>
<text x="210.1" y="70.8">R273</text>
<text x="74.9" y="76.6">D13</text>
<text x="113.3" y="77.9">RB521S30</text>
<text x="116.3" y="73.8">D12</text>
<text x="206.3" y="72.3">1K</text>
<text x="210.4" y="72.3">1K</text>
<text x="74.9" y="78.2">MM5Z5V1ST1G</text>
<text x="145.4" y="80">R264</text>
<text x="212.8" y="83.1">D16</text>
<text x="212.8" y="81.5">LED_RED-GRN</text>
<text x="127.5" y="84.8">SW6</text>
<text x="145.4" y="87.5">R265</text>
<text x="145.4" y="88.9">3.3K</text>
<text x="201.6" y="88.9">Q11</text>
<text x="184.9" y="93.3">R292</text>
<text x="196.1" y="91">BSH111BK</text>
<text x="127.5" y="97.2">EG2209A</text>
<text x="192" y="98.5">R300</text>
<text x="192" y="99.9">100K</text>
<text x="96" y="141.2">H1</text>
<text x="104.2" y="141.2">H2</text>
<text x="112.4" y="141.2">H3</text>
<text x="122" y="141.2">H4</text>
<text x="90.9" y="188.3">TP20</text>
<text x="103.2" y="188.3">TP1</text>
<text x="115.6" y="188.3">TP19</text>
<text x="128" y="188.3">TP24</text>
</g>
<g font-size="1.2">
<text x="147.4" y="47.8">DNP</text>
<text x="142.4" y="49.1">1</text>
<text x="151.8" y="49.1">2</text>
<text x="241.8" y="53">5V_SYS</text>
<text x="33" y="59.8">DC_5V_IN</text>
<text x="55.9" y="56.6" transform="rotate(-90 55.9 56.6)">6</text>
<text x="58.7" y="56.6" transform="rotate(-90 58.7 56.6)">5</text>
<text x="61.4" y="56.6" transform="rotate(-90 61.4 56.6)">8</text>
<text x="62.8" y="56.6" transform="rotate(-90 62.8 56.6)">4</text>
<text x="143.7" y="58" transform="rotate(-90 143.7 58)">4</text>
<text x="145.1" y="58" transform="rotate(-90 145.1 58)">8</text>
<text x="147.8" y="58" transform="rotate(-90 147.8 58)">5</text>
<text x="150.6" y="58" transform="rotate(-90 150.6 58)">6</text>
<text x="161.5" y="56.6" transform="rotate(-90 161.5 56.6)">2</text>
<text x="220.7" y="56.6">5V_USB_OTG</text>
<text x="220.7" y="57.9">P5V_SDA_S</text>
<text x="232.9" y="54.6">1</text>
<text x="232.9" y="55.9">3</text>
<text x="232.9" y="57.3">5</text>
<text x="232.9" y="58.7">7</text>
<text x="239.6" y="54.6">2</text>
<text x="239.6" y="55.9">4</text>
<text x="239.6" y="57.3">6</text>
<text x="239.6" y="58.7">8</text>
<text x="28.4" y="65.5">2</text>
<text x="28.4" y="64.1">3</text>
<text x="28.4" y="62.8">1</text>
<text x="51.8" y="62.8">7</text>
<text x="154.6" y="64.1">7</text>
<text x="161.5" y="64.7" transform="rotate(-90 161.5 64.7)">1</text>
<text x="175.6" y="61.5">10V</text>
<text x="185.2" y="61.5">10V</text>
<text x="194.7" y="61.5">16V</text>
<text x="203.1" y="64">DC_5V_IN</text>
<text x="207.5" y="61.2">5V_SYS</text>
<text x="232.9" y="60">9</text>
<text x="239.6" y="60">10</text>
<text x="37" y="67">10V</text>
<text x="55.9" y="70.2" transform="rotate(-90 55.9 70.2)">1</text>
<text x="58.7" y="70.2" transform="rotate(-90 58.7 70.2)">2</text>
<text x="62.8" y="70.2" transform="rotate(-90 62.8 70.2)">3</text>
<text x="94.6" y="71.1">10K</text>
<text x="112.1" y="69" transform="rotate(-90 112.1 69)">2</text>
<text x="133" y="71.1">5%</text>
<text x="143.7" y="71.6" transform="rotate(-90 143.7 71.6)">3</text>
<text x="147.8" y="71.6" transform="rotate(-90 147.8 71.6)">2</text>
<text x="150.6" y="71.6" transform="rotate(-90 150.6 71.6)">1</text>
<text x="192" y="69.7">GND</text>
<text x="227.5" y="67">GND</text>
<text x="243.3" y="67">GND</text>
<text x="31.5" y="74.1">GND</text>
<text x="61.7" y="75.5">GND</text>
<text x="72.4" y="74.5" transform="rotate(-90 72.4 74.5)">C</text>
<text x="112.1" y="74.3" transform="rotate(-90 112.1 74.3)">3</text>
<text x="113.4" y="75.1">A</text>
<text x="120.3" y="75.1">C</text>
<text x="129" y="72.2">16V</text>
<text x="205.4" y="77.2" transform="rotate(-90 205.4 77.2)">1</text>
<text x="209.5" y="77.2" transform="rotate(-90 209.5 77.2)">3</text>
<text x="72.4" y="81.4" transform="rotate(-90 72.4 81.4)">A</text>
<text x="145.4" y="81.4">2.2K</text>
<text x="71.3" y="87.8">GND</text>
<text x="125.9" y="86.1">1</text>
<text x="125.9" y="88.9">3</text>
<text x="134" y="87.5">2</text>
<text x="205.4" y="88.2" transform="rotate(-90 205.4 88.2)">3</text>
<text x="205.4" y="85.3" transform="rotate(-90 205.4 85.3)">2</text>
<text x="209.5" y="85.3" transform="rotate(-90 209.5 85.3)">4</text>
<text x="125.9" y="91.6">4</text>
<text x="125.9" y="94.3">6</text>
<text x="134" y="93">5</text>
<text x="190.6" y="94.4">10K</text>
<text x="198.6" y="94.3">1</text>
<text x="123.3" y="98.8">GND</text>
<text x="192" y="101.3">5%</text>
<text x="205.4" y="101.8" transform="rotate(-90 205.4 101.8)">2</text>
<text x="208.4" y="109.8">GND</text>
<text x="94.7" y="142.5">.635&quot; LONG</text>
<text x="103" y="142.5">.635&quot; LONG</text>
<text x="111.2" y="142.5">.635&quot; LONG</text>
<text x="120.8" y="142.5">.635&quot; LONG</text>
<text x="96" y="153.8">GND</text>
<text x="104.2" y="153.8">GND</text>
<text x="112.4" y="153.8">GND</text>
<text x="122" y="153.8">GND</text>
<text x="92" y="191.8" transform="rotate(-90 92 191.8)">1</text>
<text x="104.4" y="191.8" transform="rotate(-90 104.4 191.8)">1</text>
<text x="116.7" y="191.8" transform="rotate(-90 116.7 191.8)">1</text>
<text x="129" y="191.8" transform="rotate(-90 129 191.8)">1</text>
<text x="90.9" y="196.8">GND</text>
<text x="103.2" y="196.8">GND</text>
<text x="115.6" y="196.8">GND</text>
<text x="128" y="196.8">GND</text>
<text x="227.7" y="194.5">Drawing Title:</text>
<text x="227.7" y="193.2">ICAP Classification:</text>
<text x="242.7" y="193.2">CP:</text>
<text x="245.8" y="193">___</text>
<text x="252.3" y="193.2">IUO:</text>
<text x="256.2" y="193.2">_X_</text>
<text x="260.6" y="193.2">PUBI: ___</text>
<text x="227.7" y="202.7">Size</text>
<text x="227.7" y="198.6">Page Title:</text>
<text x="233.2" y="202.7">Document Number</text>
<text x="272.4" y="202.7">Rev</text>
<text x="227.7" y="206.9">Date:</text>
<text x="227.7" y="204.1">C</text>
<text x="233.4" y="206.9">Thursday, June 03, 2021</text>
<text x="245.5" y="204.1">SCH-47858, PDF: SPF-47858</text>
<text x="255.1" y="206.9">Sheet</text>
<text x="260.6" y="206.9">3</text>
<text x="264.7" y="206.9">of</text>
<text x="268.7" y="206.9">18</text>
<text x="272.9" y="204.1">B1</text>
</g>
<g font-size="1.2" fill="#f00">
<text x="74.3" y="70.8">WALL_OV_CTL</text>
<text x="99" y="70.8">WALL_OV_BASE1</text>
<text x="99" y="75">WALL_OVP_LED</text>
<text x="167.6" y="94.1">WALL_OVP_LED</text>
</g>
<g font-size="1.2" fill="#00f">
<text x="207.2" y="83.8" transform="rotate(-90 207.2 83.8)">Red</text>
<text x="211" y="83.8" transform="rotate(-90 211 83.8)">Grn</text>
</g>
<g font-size="1">
<text x="28.8" y="1">5</text>
<text x="83.7" y="1">4</text>
<text x="138.5" y="1">3</text>
<text x="193.4" y="1">2</text>
<text x="248.2" y="1">1</text>
<text x=".3" y="27.9">D</text>
<text x="276" y="27.9">D</text>
<text x=".3" y="79.4">C</text>
<text x="276" y="79.4">C</text>
<text x=".3" y="130.8">B</text>
<text x="276" y="130.8">B</text>
<text x=".3" y="182.2">A</text>
<text x="276" y="182.2">A</text>
<text x="28.8" y="208.1">5</text>
<text x="83.7" y="208.1">4</text>
<text x="138.5" y="208.1">3</text>
<text x="193.4" y="208.1">2</text>
<text x="248.2" y="208.1">1</text>
</g>
</svg>
